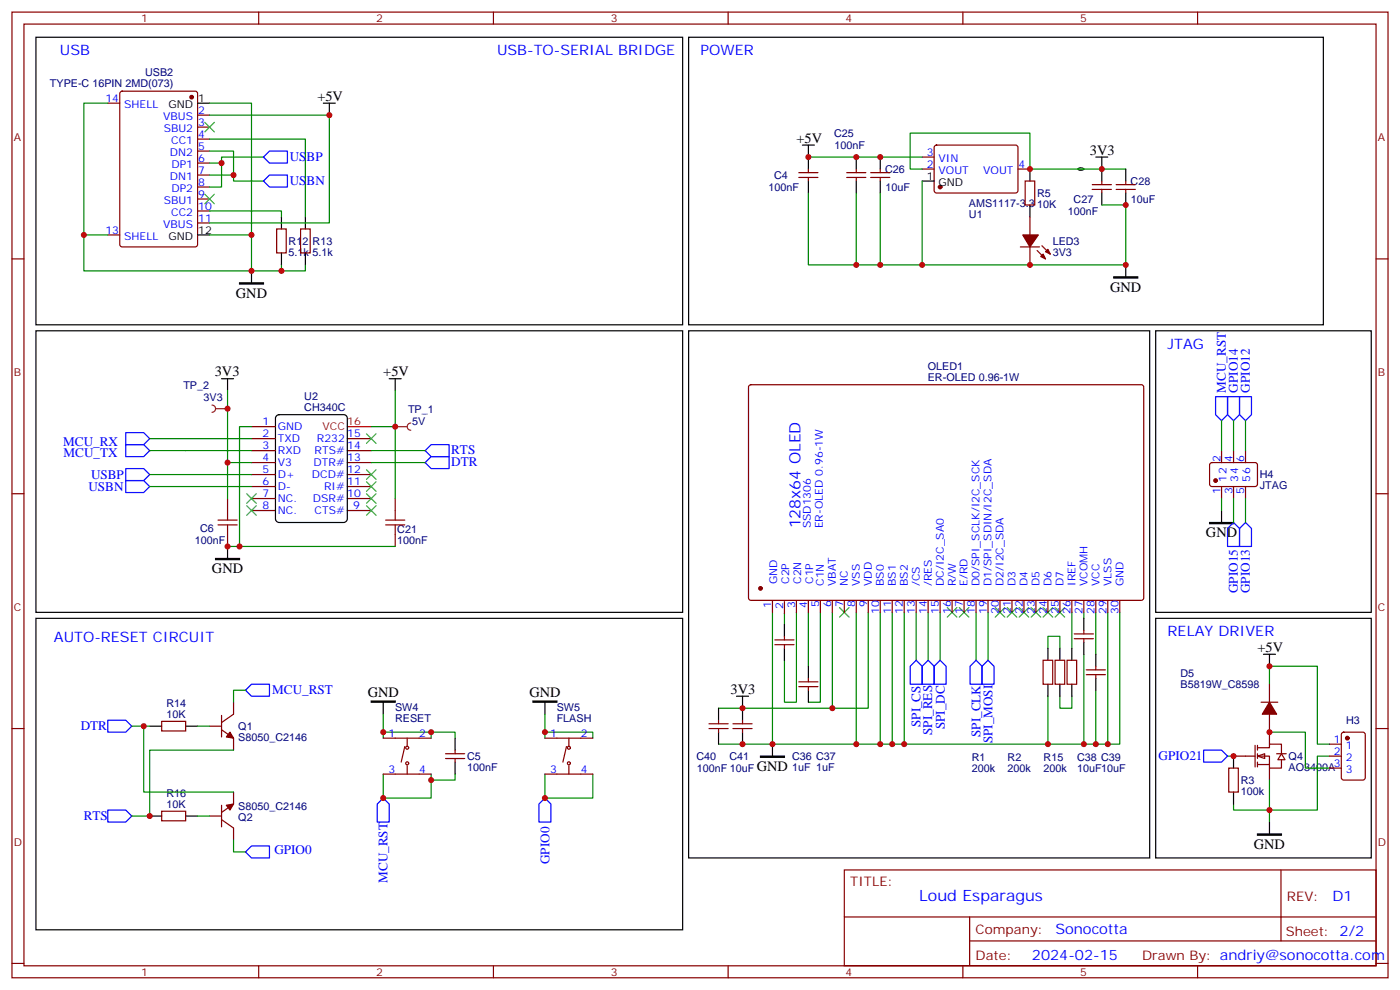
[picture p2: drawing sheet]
<svg xmlns="http://www.w3.org/2000/svg" width="412mm" height="292mm" viewBox="0 0 412 292" stroke-linecap="round" stroke-linejoin="round" font-family="sans-serif">
<g fill="none" stroke="#870000" stroke-width=".35">
<path d="M3.5 3.6h405.4v284.3h-405.4zM7.1 7.1h398.2v277.3h-398.2zM76.2 3.6v3.5M145.3 3.6v3.5M214.5 3.6v3.5M283.6 3.6v3.5M352.8 3.6v3.5M3.5 76.2h3.6M405.3 76.2h3.6M3.5 145.4h3.6M405.3 145.4h3.6M3.5 214.5h3.6"/>
<path d="M405.3 214.5h3.6M248.7 256.2h156.6v28.2h-156.6zM377.3 256.2v20.9M248.7 270h156.5M285.6 277.1h119.6M285.6 270v14.1M3.5 283.7h3.6M76.2 284.4v3.5M145.3 284.4v3.5M214.5 284.4v3.5M283.6 284.4v3.5M352.8 284.4v3.5"/>
<path d="M405.3 283.7h3.6"/>
</g>
<path d="M62.4 119.3a1.06 1.06 0 0 1 1.1 1 1.06 1.06 0 0 1-1.1 1.1M63.5 120.3h3.5" fill="none" stroke="#8c2424" stroke-width=".35"/>
<circle cx="67" cy="120.3" r=".18" fill="#8c2424"/>
<path d="M116.4 125.6h3.5M121 124.6a1.06 1.06 0 0 0-1.1 1 1.06 1.06 0 0 0 1.1 1.1" fill="none" stroke="#8c2424" stroke-width=".35"/>
<circle cx="116.4" cy="125.6" r=".18" fill="#8c2424"/>
<g fill="none" stroke="#008700" stroke-width=".35">
<path d="M227.5 180.3v38.8h102.3v-38.8M231.1 180.7v3.1M234.6 180.3v26.5h-3.5v-12.4M238.1 180.3v15.9M241.7 180.3v26.5h-3.6M245.2 180.3v28.2h-33.5M252.2 180.3v38.8M255.8 180.3v28.2h-10.6M259.3 180.3v38.8M262.8 180.3v38.8M266.3 180.3v38.8M269.9 180.3v14.1"/>
<path d="M273.4 180.3v14.1M276.9 180.3v14.1M287.5 180.3v14.1M291 180.3v14.1M308.7 190.9v-3.5h3.5v3.5M315.7 180.3v10.6M319.3 180.3v1.8M319.3 192.7v26.4M322.8 180.3v12.4M326.3 180.3v38.8M211.7 219.1h15.8M308.7 205v14.1"/>
<path d="M312.2 205v3.5h3.5v-3.5M322.8 203.2v15.9"/>
</g>
<g fill="none" stroke="#000" stroke-width=".35">
<path d="M114.7 111.5h3.5M116.4 111.5v3.5M231.1 183.8v3.6M231.1 190.9v3.5M238.1 196.2v3.5M308.7 190.9v3.5M312.2 190.9v3.5M315.7 190.9v3.5M319.3 182.1v3.5M319.3 189.1v3.6M322.8 192.7v3.5M322.8 199.7v3.5"/>
<path d="M211.7 208.5v3.6M211.7 215.6v3.5M217 205h3.5M218.7 205v7.1M218.7 215.6v3.5M227.5 219.1v3.5M238.1 203.2v3.6M308.7 201.5v3.5M312.2 201.5v3.5M315.7 201.5v3.5"/>
</g>
<g fill="none" stroke="#870000" stroke-width=".35">
<path d="M220.7 113.5l.5-.2h115.3l.4 .7-.1 62.3-.6 .5-115.3-.1-.4-.6v-62.1zM227.5 176.8v3.5M231.1 177.1v3.6M234.6 176.8v3.5M238.1 176.8v3.5M241.7 176.8v3.5M245.2 176.8v3.5M248.7 176.8v3.5M252.2 176.8v3.5M255.8 176.8v3.5M259.3 176.8v3.5M262.8 176.8v3.5"/>
<path d="M266.3 176.8v3.5M269.9 176.8v3.5M273.4 176.8v3.5M276.9 176.8v3.5M280.5 176.8v3.5M284 176.8v3.5M287.5 176.8v3.5M291 176.8v3.5M294.6 176.8v3.5M298.1 176.8v3.5M301.6 176.8v3.5M305.2 176.8v3.5"/>
<path d="M308.7 176.8v3.5M312.2 176.8v3.5M315.7 176.8v3.5M319.3 176.8v3.5M322.8 176.8v3.5M326.3 176.8v3.5M329.8 176.8v3.5M228.2 189.8h5.7M228.2 188.4h5.7M231.1 187.4v1M231.1 189.8v1.1M238.1 199.7v1.1"/>
<path d="M307.3 194.4h2.8v7.1h-2.8zM310.8 194.4h2.8v7.1h-2.8zM314.3 194.4h2.8v7.1h-2.8zM316.4 186.7h5.7M316.4 188.1h5.7M319.3 185.6v1.1M319.3 188.1v1M320 197.2h5.6M320 198.6h5.6M322.8 196.2v1M322.8 198.6v1.1M208.8 214.5h5.7"/>
<path d="M208.8 213.1h5.7M211.7 212.1v1M211.7 214.5v1.1M215.9 214.5h5.6M215.9 213.1h5.6M218.7 212.1v1M218.7 214.5v1.1M235.3 202.2h5.6M235.3 200.8h5.6M238.1 202.2v1"/>
</g>
<g fill="none" stroke="#3c3" stroke-width=".35">
<path d="M247.3 178.9l2.8 2.8M250.1 178.9l-2.8 2.8M279 178.9l2.9 2.8M281.9 178.9l-2.9 2.8M282.6 178.9l2.8 2.8M285.4 178.9l-2.8 2.8M293.2 178.9l2.8 2.8M296 178.9l-2.8 2.8M296.7 178.9l2.8 2.8M299.5 178.9l-2.8 2.8M300.2 178.9l2.8 2.8M303 178.9l-2.8 2.8"/>
<path d="M303.7 178.9l2.9 2.8M306.6 178.9l-2.9 2.8M307.3 178.9l2.8 2.8M310.1 178.9l-2.8 2.8M310.8 178.9l2.8 2.8M313.6 178.9l-2.8 2.8"/>
</g>
<path d="M269.9 194.4l1.7 1.8v5.3h-3.5v-5.3zM273.4 194.4l1.8 1.8v5.3h-3.6v-5.3zM276.9 194.4l1.8 1.8v5.3h-3.5v-5.3zM287.5 194.4l1.8 1.8v5.3h-3.5v-5.3zM291 194.4l1.8 1.8v5.3h-3.5v-5.3z" fill="none" stroke="#00f" stroke-width=".35"/>
<path d="M224 222.6h7.1v.4h-7.1z" fill="#000" stroke="#000" stroke-width=".35"/>
<circle cx="224" cy="173.2" r=".53" fill="#870000" stroke="#870000" stroke-width=".35"/>
<g fill="#fff" stroke="#870000" stroke-width=".35">
<path d="M370.4 222.6l2.1-.7v1.4z"/>
<path d="M377.5 221.9l1 1.8h-2.1z"/>
</g>
<g fill="none" stroke="#870000" stroke-width=".35">
<path d="M31.7 30.4h3.6M35.5 27.1l.5-.3h21.5l.7 .5v44.7l-.5 .7h-21.7l-.7-.5v-44.6zM58.2 33.9h3.5M58.2 37.4h3.5M58.2 41h3.5M58.2 44.5h3.5M58.2 48h3.5M58.2 51.5h3.5M58.2 55.1h3.5M58.2 58.6h3.5M235.3 52.2h5.6M235.3 50.8h5.6"/>
<path d="M238.1 49.8v1M238.1 52.2v1.1M249.4 52.2h5.7M249.4 50.8h5.7M252.2 49.8v1M252.2 52.2v1.1M256.5 52.2h5.6M256.5 50.8h5.6M259.3 49.8v1M259.3 52.2v1.1M271.6 49.8h3.6M271.6 46.2h3.6"/>
<path d="M275.4 42.9l.5-.2 23.5 .1 .5 .6-.1 13-.6 .4h-23.6l-.4-.7v-12.7zM299.9 49.8h3.5M302 53.3h2.8v7.1h-2.8zM321.7 55.8h5.7M321.7 54.4h5.7M324.6 53.3v1.1M324.6 55.8v1M328.8 55.8h5.6M328.8 54.4h5.6M331.6 53.3v1.1M331.6 55.8v1M31.7 69.2h3.6"/>
<path d="M58.2 62.1h3.5M58.2 65.7h3.5M81.5 67.4h2.8v7.1h-2.8zM88.5 67.4h2.9v7.1h-2.9zM300.6 72.7h5.6M303.4 63.9v5.3M303.4 72.7v5.3M305.5 73.8l2.5 2.4M306.9 72.4l2.5 2.4M74.1 129.2h7M74.1 132.7h7M74.1 136.2h7"/>
<path d="M74.1 139.7h7M74.1 125.6h7M102.3 129.2h7.1M102.3 132.7h7.1M102.3 136.2h7.1M102.3 139.7h7.1M356.5 136.4l.5-.2 13 .1 .4 .6v5.9l-.7 .5-13-.1-.4-.6v-5.7zM359.8 132.7v3.5M363.4 132.7v3.5M366.9 132.7v3.5M67 146.8v3.5M67 157.4v3.5"/>
<path d="M74.1 143.3h7M74.1 146.8h7M74.1 150.3h7M102.3 143.3h7.1M102.3 146.8h7.1M102.3 150.3h7.1M116.4 146.8v3.5M116.4 157.4v3.5M359.8 143.3v3.5M363.4 143.3v3.5M366.9 143.3v3.5M47.6 212.4h7.1v2.8h-7.1z"/>
<path d="M61.7 213.8h3.6M65.3 214.9l3.5 2.4v3.6M65.3 210.6v6.4M68.8 206.8v3.5l-3.5 2.5M112.9 217.3h14.1M119.2 219.8l-1 4.6M119.9 217.3v2.5M160.5 217.3h14.1M166.9 219.8l-1.1 4.6M167.6 217.3v2.5M369.7 219.5v6.3M370.4 219.5v1.4"/>
<path d="M371.5 206.8h4.9M373.9 201.5v5.3M373.9 210.3v8.8M391.6 219.1h3.5M395.3 215.8l.5-.2h5.7l.6 .4 .1 13-.5 .6-5.9 .1-.6-.5-.1-12.9zM47.6 238.9h7.1v2.8h-7.1zM65.3 237.1v6.4M68.8 233.2v3.5l-3.5 2.5M112.9 227.9h14.1M119.9 225.5v2.4M131.2 223.3h5.7M131.2 221.9h5.7"/>
<path d="M134.1 220.9v1M134.1 223.3v1.1M160.5 227.9h14.1M167.6 225.5v2.4M361.9 226.2h2.9v7h-2.9zM363.4 222.6h6.3M370.4 220.2h3.5v-1.1h3.6v2.8M370.4 222.6h3.5v3.6h3.6v-2.5M370.4 225.1h3.5M370.4 221.9v1.4M370.4 224.4v1.4M373.9 226.2v3.5"/>
<path d="M376.1 221.9h2.8M391.6 222.6h3.5M391.6 226.2h3.5M61.7 240.3h3.6M65.3 241.3l3.5 2.5v3.5"/>
<circle cx="119.9" cy="220.2" r=".44"/>
<circle cx="119.9" cy="224.8" r=".44"/>
<circle cx="167.6" cy="220.2" r=".44"/>
<circle cx="167.6" cy="224.8" r=".44"/>
</g>
<g fill="none" stroke="#008700" stroke-width=".35">
<path d="M31.7 30.4h-7v38.8h7M61.7 30.4h12.4v38.8M61.7 33.9h35.3v31.8h-35.3M61.7 41h28.3v22.9M61.7 44.5h7.1v8.8h8.8M61.7 48h3.6M61.7 51.5h7.1M77.6 46.2h-12.3v8.9h-3.6M238.1 46.2h33.5M238.1 56.8v21.2h93.5v-17.6h-7M252.2 56.8v21.2M259.3 56.8v21.2"/>
<path d="M271.6 53.3v24.7M271.6 49.8h-3.5v-10.6h35.3v10.6h28.2M24.7 69.2v10.6h49.4v-10.6h-12.4M61.7 62.1h21.2v1.8M82.9 78v1.8M90 78v1.8h-15.9M67 115v21.2h7.1M116.4 115v10.6h-7M44.1 129.2h30M44.1 132.7h30M44.1 139.7h30M67 136.2v10.6"/>
<path d="M74.1 125.6h-3.5v35.3M109.4 132.7h15.8M109.4 136.2h15.8M116.4 125.6v21.2M359.8 123.9v8.8M363.4 123.9v8.8M366.9 123.9v8.8M44.1 143.3h30M359.8 146.8v3.5M363.4 146.8v7M366.9 146.8v7M67 160.9h49.4"/>
<path d="M38.8 213.8h5.3M42.3 213.8v19.4h26.5M58.2 213.8h3.5M72.3 203.2h-3.5v3.6M112.9 215.6h14.1v1.7M112.9 210.3v7M127 215.6h7.1v1.7M160.5 215.6h14.1v1.7M160.5 210.3v7M373.9 215.6h10.6v10.6h7.1M373.9 201.5v-5.3h14.2v22.9h3.5M68.8 220.9h-24.7v19.4h-5.3"/>
<path d="M112.9 227.9v7.1h14.1v-7.1M134.1 227.9v1.8h-7.1M160.5 227.9v7.1h14.1v-7.1M361.6 222.6h1.8M373.9 229.7v12.3M391.6 222.6h-3.5v15.9h-24.7v-1.8M58.2 240.3h3.5M68.8 247.3v3.6h3.5"/>
</g>
<g fill="none" stroke="#000" stroke-width=".35">
<path d="M10.6 11h190.5v84.6h-190.5zM202.8 11h187v84.6h-187zM58.2 30.4h3.5M95.2 30.4h3.6M97 30.4v3.5M236.4 42.7h3.5M238.1 42.7v7.1M238.1 53.3v3.5M252.2 46.2v3.6M252.2 53.3v3.5M259.3 46.2v3.6M259.3 53.3v3.5"/>
<path d="M271.6 53.3h3.6M303.4 49.8v3.5M317.6 49.6l.8-.2 .9 .4a1.28 1.28 0 0 1-1.8 0zM322.8 46.2h3.5M324.6 46.2v7.1M324.6 56.8v3.6M331.6 49.8v3.5M331.6 56.8v3.6M58.2 69.2h3.5M74.1 79.8v3.5M82.9 63.9v3.5M82.9 74.5v3.5"/>
<path d="M90 63.9v3.5M90 74.5v3.5M303.4 60.4v3.5M331.6 78v3.5M10.6 97.4h190.5v82.9h-190.5zM202.8 97.4h135.9v155.2h-135.9zM340.4 97.4h63.5v82.9h-63.5zM65.3 111.5h3.5M67 111.5v3.5M81.4 122.5l.8-.4h19l.9 .4 .2 .7v29.6l-.5 .8-.6 .2h-19l-.9-.4-.2-.6v-29.6zM359.8 150.3v3.5M67 160.9v3.5"/>
<path d="M10.6 182.1h190.5v91.7h-190.5zM340.4 182.1h63.5v70.5h-63.5zM372.2 192.7h3.5M373.9 192.7v3.5M44.1 213.8h3.5M54.7 213.8h3.5M112.9 206.8v3.5M134.1 217.3v3.6M160.5 206.8v3.5M134.1 224.4v3.5M363.4 222.6v3.6M363.4 233.2v3.5"/>
<path d="M44.1 240.3h3.5M54.7 240.3h3.5M373.9 242v3.6"/>
</g>
<g fill="#870000" stroke="#870000" stroke-width=".35">
<path d="M373.9 206.8l2.2 3.5h-4.3z"/>
<path d="M306.6 75.5l.7-.7 .7 1.4z"/>
<path d="M308 74.1l.7-.7 .7 1.4z"/>
<path d="M301.3 69.2h4.6l-2.5 3.5z"/>
<path d="M67.7 215.6l1.1 1.7-2.1-.3z"/>
<path d="M66.7 237.1l2.1-.4-1.1 1.8z"/>
<circle cx="396.9" cy="217.3" r=".53"/>
<circle cx="358.1" cy="141.5" r=".53"/>
<circle cx="276.9" cy="55.1" r=".53"/>
<circle cx="56.4" cy="28.6" r=".53"/>
</g>
<path d="M70.6 83.3h7v.3h-7zM328.1 81.5h7v.4h-7zM356.3 153.8h7.1v.4h-7.1zM63.5 164.4h7.1v.4h-7.1zM109.4 206.4h7v.4h-7zM157 206.4h7v.4h-7zM370.4 245.6h7.1v.3h-7.1z" fill="#000" stroke="#000" stroke-width=".35"/>
<g fill="none" stroke="#00f" stroke-width=".35">
<path d="M77.6 53.3l1.8-1.8h5.3v3.6h-5.3zM79.4 44.5h5.3v3.5h-5.3l-1.8-1.8zM358.1 116.8h3.5v5.3l-1.8 1.8-1.7-1.8zM361.6 116.8h3.5v5.3l-1.7 1.8-1.8-1.8zM365.1 116.8h3.6v5.3l-1.8 1.8-1.8-1.8zM37 138h5.3l1.8 1.7-1.8 1.8h-5.3zM37 130.9h5.3l1.8 1.8-1.8 1.7h-5.3zM37 127.4h5.3l1.8 1.8-1.8 1.7h-5.3zM125.2 136.2l1.8-1.8h5.3v3.6h-5.3zM125.2 132.7l1.8-1.8h5.3v3.5h-5.3zM37 141.5h5.3l1.8 1.8-1.8 1.7h-5.3zM361.6 155.6l1.8-1.8 1.7 1.8v5.3h-3.5z"/>
<path d="M366.9 153.8l1.8 1.8v5.3h-3.6v-5.3zM31.7 212.1h5.3l1.8 1.7-1.8 1.8h-5.3zM74.1 201.5h5.3v3.5h-5.3l-1.8-1.8zM31.7 238.5h5.3l1.8 1.8-1.8 1.7h-5.3zM112.9 235l1.8 1.7v5.3h-3.6v-5.3zM160.5 235l1.8 1.7v5.3h-3.6v-5.3zM354.5 220.9h5.3l1.8 1.7-1.8 1.8h-5.3zM72.3 250.9l1.8-1.8h5.3v3.5h-5.3z"/>
</g>
<g fill="none" stroke="#3c3" stroke-width=".35">
<path d="M60.3 36l2.8 2.8M63.1 36l-2.8 2.8M60.3 57.2l2.8 2.8M63.1 57.2l-2.8 2.8M107.9 127.7l2.9 2.9M107.9 138.3l2.9 2.8M110.8 127.7l-2.9 2.9M110.8 138.3l-2.9 2.8M72.7 148.9l2.8 2.8M72.7 145.4l2.8 2.8M75.5 148.9l-2.8 2.8M75.5 145.4l-2.8 2.8"/>
<path d="M107.9 141.9l2.9 2.8M107.9 145.4l2.9 2.8M107.9 148.9l2.9 2.8M110.8 141.9l-2.9 2.8M110.8 145.4l-2.9 2.8M110.8 148.9l-2.9 2.8"/>
</g>
<path d="M102.3 125.6h7.1" fill="none" stroke="#f00" stroke-width=".35"/>
<path d="M64.2 154.6h5.6M64.2 153.1h5.6M67 150.3v2.8M67 154.6v2.8M113.6 154.6h5.6M113.6 153.1h5.6M116.4 150.3v2.8M116.4 154.6v2.8" fill="none" stroke="#a10000" stroke-width=".35"/>
<g fill="#c00">
<circle cx="67" cy="120.3" r=".88"/>
<circle cx="308.7" cy="219.1" r=".88"/>
<circle cx="266.3" cy="219.1" r=".88"/>
<circle cx="262.8" cy="219.1" r=".88"/>
<circle cx="259.3" cy="219.1" r=".88"/>
<circle cx="252.2" cy="219.1" r=".88"/>
<circle cx="245.2" cy="208.5" r=".88"/>
<circle cx="218.7" cy="208.5" r=".88"/>
<circle cx="218.7" cy="219.1" r=".88"/>
<circle cx="326.3" cy="219.1" r=".88"/>
<circle cx="322.8" cy="219.1" r=".88"/>
<circle cx="319.3" cy="219.1" r=".88"/>
<circle cx="227.5" cy="219.1" r=".88"/>
<circle cx="160.5" cy="235" r=".88"/>
<circle cx="112.9" cy="235" r=".88"/>
<circle cx="82.9" cy="79.8" r=".88"/>
<circle cx="363.4" cy="222.6" r=".88"/>
<circle cx="373.9" cy="215.6" r=".88"/>
<circle cx="373.9" cy="196.2" r=".88"/>
<circle cx="373.9" cy="238.5" r=".88"/>
<circle cx="252.2" cy="46.2" r=".88"/>
<circle cx="238.1" cy="46.2" r=".88"/>
<circle cx="324.6" cy="49.8" r=".88"/>
<circle cx="331.6" cy="60.4" r=".88"/>
<circle cx="259.3" cy="46.2" r=".88"/>
<circle cx="303.4" cy="49.8" r=".88"/>
<circle cx="331.6" cy="78" r=".88"/>
<circle cx="303.4" cy="78" r=".88"/>
<circle cx="252.2" cy="78" r=".88"/>
<circle cx="259.3" cy="78" r=".88"/>
<circle cx="271.6" cy="78" r=".88"/>
<circle cx="24.7" cy="69.2" r=".88"/>
<circle cx="74.1" cy="79.8" r=".88"/>
<circle cx="74.1" cy="69.2" r=".88"/>
<circle cx="97" cy="33.9" r=".88"/>
<circle cx="65.3" cy="48" r=".88"/>
<circle cx="68.8" cy="51.5" r=".88"/>
<circle cx="44.1" cy="240.3" r=".88"/>
<circle cx="42.3" cy="213.8" r=".88"/>
<circle cx="160.5" cy="215.6" r=".88"/>
<circle cx="112.9" cy="215.6" r=".88"/>
<circle cx="127" cy="215.6" r=".88"/>
<circle cx="127" cy="229.7" r=".88"/>
<circle cx="67" cy="136.2" r=".88"/>
<circle cx="67" cy="160.9" r=".88"/>
<circle cx="116.4" cy="125.6" r=".88"/>
<circle cx="70.6" cy="160.9" r=".88"/>
</g>
<g font-size="4.6" fill="#00f">
<text x="235.8" y="155.6" transform="rotate(-90 235.8 155.6)">128x64 OLED</text>
<text x="270.8" y="265.2">Loud Esparagus</text>
</g>
<g font-size="4.2" fill="#00f">
<text x="17.6" y="16.3">USB</text>
<text x="146.4" y="16.3">USB-TO-SERIAL BRIDGE</text>
<text x="206.4" y="16.3">POWER</text>
<text x="344" y="102.7">JTAG</text>
<text x="15.9" y="189.1">AUTO-RESET CIRCUIT</text>
<text x="344" y="187.4">RELAY DRIVER</text>
<text x="392.5" y="265.4">D1</text>
<text x="310.9" y="275">Sonocotta</text>
<text x="304" y="282.8">2024-02-15</text>
</g>
<g font-size="4.2">
<text x="93.5" y="29.7">+5V</text>
<text x="234.6" y="42">+5V</text>
<text x="321" y="45.5">3V3</text>
<text x="69.5" y="87.6">GND</text>
<text x="327" y="85.8">GND</text>
<text x="63.3" y="110.8">3V3</text>
<text x="112.9" y="110.8">+5V</text>
<text x="355.2" y="158.2">GND</text>
<text x="62.4" y="168.8">GND</text>
<text x="370.4" y="191.9">+5V</text>
<text x="108.3" y="205.3">GND</text>
<text x="155.9" y="205.3">GND</text>
<text x="215.2" y="204.3">3V3</text>
<text x="223" y="227">GND</text>
<text x="369.4" y="250">GND</text>
</g>
<g font-size="3.9" fill="#00f">
<text x="85.4" y="47.4">USBP</text>
<text x="85.4" y="54.5">USBN</text>
<text x="361.1" y="115.6" transform="rotate(-90 361.1 115.6)">MCU_RST</text>
<text x="364.6" y="115.6" transform="rotate(-90 364.6 115.6)">GPIO14</text>
<text x="368.1" y="115.6" transform="rotate(-90 368.1 115.6)">GPIO12</text>
<text x="18.6" y="131.3">MCU_RX</text>
<text x="18.7" y="134.7">MCU_TX</text>
<text x="132.9" y="137.3">DTR</text>
<text x="132.9" y="133.8">RTS</text>
<text x="26.8" y="141.1">USBP</text>
<text x="26.1" y="144.6">USBN</text>
<text x="364.6" y="174.7" transform="rotate(-90 364.6 174.7)">GPIO15</text>
<text x="368.1" y="174.7" transform="rotate(-90 368.1 174.7)">GPIO13</text>
<text x="80.2" y="204.4">MCU_RST</text>
<text x="23.8" y="215.1">DTR</text>
<text x="271.2" y="214.1" transform="rotate(-90 271.2 214.1)">SPI_CS</text>
<text x="278.3" y="214.7" transform="rotate(-90 278.3 214.7)">SPI_DC</text>
<text x="274.6" y="216.4" transform="rotate(-90 274.6 216.4)">SPI_RES</text>
<text x="288.8" y="217" transform="rotate(-90 288.8 217)">SPI_CLK</text>
<text x="292.4" y="218.9" transform="rotate(-90 292.4 218.9)">SPI_MOSI</text>
<text x="341.3" y="223.8">GPIO21</text>
<text x="24.7" y="241.5">RTS</text>
<text x="80.8" y="251.6">GPIO0</text>
<text x="161.8" y="254.4" transform="rotate(-90 161.8 254.4)">GPIO0</text>
<text x="114.1" y="260" transform="rotate(-90 114.1 260)">MCU_RST</text>
</g>
<g font-size="3.9" fill="#800">
<text x="250.5" y="260.7">TITLE:</text>
<text x="379.1" y="265.4">REV:</text>
<text x="287.4" y="274.9">Company:</text>
<text x="378.7" y="275.6">Sheet: 2/2</text>
<text x="287.4" y="282.6">Date:</text>
<text x="336.4" y="282.7">Drawn By: andriy@sonocotta.com</text>
</g>
<g font-size="3.2" fill="#800">
<text x="41.6" y="6.6">1</text>
<text x="110.8" y="6.6">2</text>
<text x="179.9" y="6.6">3</text>
<text x="249.1" y="6.6">4</text>
<text x="318.2" y="6.6">5</text>
<text x="4.1" y="41.7">A</text>
<text x="405.9" y="41.7">A</text>
<text x="4.1" y="110.8">B</text>
<text x="405.9" y="110.8">B</text>
<text x="4.1" y="180">C</text>
<text x="405.9" y="180">C</text>
<text x="4.1" y="249.1">D</text>
<text x="405.9" y="249.1">D</text>
<text x="41.6" y="287.4">1</text>
<text x="110.8" y="287.4">2</text>
<text x="179.9" y="287.4">3</text>
<text x="249.1" y="287.4">4</text>
<text x="318.2" y="287.4">5</text>
</g>
<g font-size="3.2" fill="#000080">
<text x="42.7" y="22.4">USB2</text>
<text x="14.7" y="25.6">TYPE-C 16PIN 2MD(073)</text>
<text x="245.7" y="40.3">C25</text>
<text x="245.8" y="43.9">100nF</text>
<text x="228" y="52.7">C4</text>
<text x="260.7" y="50.9">C26</text>
<text x="226.4" y="56.2">100nF</text>
<text x="260.8" y="56.2">10uF</text>
<text x="305.5" y="58">R5</text>
<text x="316.2" y="59.8">C27</text>
<text x="333" y="54.5">C28</text>
<text x="333.1" y="59.7">10uF</text>
<text x="285.4" y="60.9">AMS1117-3.3</text>
<text x="285.4" y="64.2">U1</text>
<text x="305.5" y="61.2">10K</text>
<text x="314.6" y="63.3">100nF</text>
<text x="85" y="75.3">5.1k 5.1k</text>
<text x="85" y="72.1">R12</text>
<text x="92.1" y="72.1">R13</text>
<text x="310.1" y="75.3">3V3</text>
<text x="310.1" y="72.1">LED3</text>
<text x="273.3" y="112.2">ER-OLED 0.96-1W</text>
<text x="273.3" y="109">OLED1</text>
<text x="54" y="114.4">TP_2</text>
<text x="60" y="118.2">3V3</text>
<text x="89.6" y="117.8">U2</text>
<text x="89.6" y="121">CH340C</text>
<text x="120.2" y="121.5">TP_1</text>
<text x="121.5" y="125">5V</text>
<text x="371.1" y="140.8">H4</text>
<text x="371.1" y="144.1">JTAG</text>
<text x="57.4" y="160.3">100nF</text>
<text x="58.9" y="156.7">C6</text>
<text x="117" y="160.3">100nF</text>
<text x="117" y="157.1">C21</text>
<text x="347.7" y="202.6">B5819W_C8598</text>
<text x="347.7" y="199.4">D5</text>
<text x="49" y="208.3">R14</text>
<text x="116.4" y="209.3">SW4</text>
<text x="164" y="209.3">SW5</text>
<text x="49" y="211.3">10K</text>
<text x="70.2" y="214.9">Q1</text>
<text x="116.4" y="212.7">RESET</text>
<text x="164" y="212.7">FLASH</text>
<text x="396.5" y="213.2">H3</text>
<text x="70.2" y="218.1">S8050_C2146</text>
<text x="137.6" y="227">100nF</text>
<text x="137.6" y="223.8">C5</text>
<text x="205.1" y="223.8">C40</text>
<text x="205.2" y="227.3">100nF 10uF</text>
<text x="214.9" y="223.8">C41</text>
<text x="233.3" y="227">1uF 1uF</text>
<text x="233.3" y="223.7">C36 C37</text>
<text x="286.2" y="227.3">200k</text>
<text x="286.2" y="224.1">R1</text>
<text x="296.8" y="227.3">200k</text>
<text x="296.8" y="224.1">R2</text>
<text x="307.4" y="227.3">200k</text>
<text x="307.4" y="224.1">R15</text>
<text x="317.3" y="227.3">10uF10uF</text>
<text x="317.3" y="224.1">C38 C39</text>
<text x="379.6" y="227">AO3400A</text>
<text x="379.6" y="223.7">Q4</text>
<text x="365.5" y="230.8">R3</text>
<text x="49" y="237.8">10K</text>
<text x="49" y="234.7">R16</text>
<text x="70.2" y="238.5">S8050_C2146</text>
<text x="365.5" y="234">100k</text>
<text x="70.2" y="241.7">Q2</text>
</g>
<g font-size="3.2" fill="#00f">
<text x="31.1" y="30">14</text>
<text x="36.6" y="31.8">SHELL</text>
<text x="48.1" y="35.3">VBUS</text>
<text x="58.4" y="33.5">2</text>
<text x="48.2" y="38.8">SBU2</text>
<text x="58.4" y="37.1">3</text>
<text x="58.4" y="40.6">4</text>
<text x="50.1" y="45.9">DN2</text>
<text x="50.5" y="42.4">CC1</text>
<text x="58.4" y="44.1">5</text>
<text x="58.4" y="47.7">6</text>
<text x="273" y="45.9">3</text>
<text x="276.5" y="47.7">VIN</text>
<text x="50.1" y="53">DN1</text>
<text x="50.5" y="49.4">DP1</text>
<text x="58.4" y="51.2">7</text>
<text x="273" y="49.4">2</text>
<text x="276.5" y="51.2">VOUT</text>
<text x="289.6" y="51.2">VOUT</text>
<text x="300" y="49.4">4</text>
<text x="50.5" y="56.5">DP2</text>
<text x="58.4" y="54.7">8</text>
<text x="58.4" y="58.2">9</text>
<text x="48.2" y="60">SBU1</text>
<text x="50.5" y="63.5">CC2</text>
<text x="58.4" y="61.8">10</text>
<text x="58.4" y="65.3">11</text>
<text x="31.1" y="68.8">13</text>
<text x="36.6" y="70.6">SHELL</text>
<text x="48.1" y="67.1">VBUS</text>
<text x="77.4" y="125.3">1</text>
<text x="77.4" y="128.8">2</text>
<text x="81.8" y="130.2">TXD</text>
<text x="81.8" y="126.7">GND</text>
<text x="93.3" y="130.2">R232</text>
<text x="102.3" y="128.8">15</text>
<text x="77.4" y="135.9">4</text>
<text x="77.4" y="132.3">3</text>
<text x="81.8" y="137.3">V3</text>
<text x="81.8" y="133.7">RXD</text>
<text x="92.4" y="137.3">DTR#</text>
<text x="92.7" y="133.7">RTS#</text>
<text x="102.3" y="132.3">14</text>
<text x="102.3" y="135.9">13</text>
<text x="359.5" y="136" transform="rotate(-90 359.5 136)">2</text>
<text x="363" y="136" transform="rotate(-90 363 136)">4</text>
<text x="366.5" y="136" transform="rotate(-90 366.5 136)">6</text>
<text x="77.4" y="142.9">6</text>
<text x="77.4" y="139.4">5</text>
<text x="81.8" y="140.8">D+</text>
<text x="91.9" y="140.8">DCD#</text>
<text x="102.3" y="139.4">12</text>
<text x="102.3" y="142.9">11</text>
<text x="361.2" y="142" transform="rotate(-90 361.2 142)">12</text>
<text x="364.8" y="142" transform="rotate(-90 364.8 142)">34</text>
<text x="368.3" y="142" transform="rotate(-90 368.3 142)">56</text>
<text x="77.4" y="150">8</text>
<text x="77.4" y="146.4">7</text>
<text x="81.8" y="147.8">NC.</text>
<text x="81.8" y="144.3">D-</text>
<text x="92.2" y="147.8">DSR#</text>
<text x="95.5" y="144.3">RI#</text>
<text x="102.3" y="146.4">10</text>
<text x="104.1" y="150">9</text>
<text x="359.5" y="145.5" transform="rotate(-90 359.5 145.5)">1</text>
<text x="363" y="145.5" transform="rotate(-90 363 145.5)">3</text>
<text x="366.5" y="145.5" transform="rotate(-90 366.5 145.5)">5</text>
<text x="81.8" y="151.4">NC.</text>
<text x="92.7" y="151.4">CTS#</text>
<text x="238.8" y="155.6" transform="rotate(-90 238.8 155.6)">SSD1306</text>
<text x="242.4" y="155.6" transform="rotate(-90 242.4 155.6)">ER-OLED 0.96-1W</text>
<text x="229" y="171.9" transform="rotate(-90 229 171.9)">GND</text>
<text x="232.5" y="171.9" transform="rotate(-90 232.5 171.9)">C2P</text>
<text x="236" y="171.9" transform="rotate(-90 236 171.9)">C2N</text>
<text x="239.5" y="171.9" transform="rotate(-90 239.5 171.9)">C1P</text>
<text x="242.7" y="172.5" transform="rotate(-90 242.7 172.5)">C1N</text>
<text x="246.2" y="172.5" transform="rotate(-90 246.2 172.5)">VBAT</text>
<text x="249.8" y="172.5" transform="rotate(-90 249.8 172.5)">NC</text>
<text x="253.3" y="172.5" transform="rotate(-90 253.3 172.5)">VSS</text>
<text x="256.8" y="172.5" transform="rotate(-90 256.8 172.5)">VDD</text>
<text x="260.3" y="172.5" transform="rotate(-90 260.3 172.5)">BS0</text>
<text x="263.9" y="172.5" transform="rotate(-90 263.9 172.5)">BS1</text>
<text x="267.4" y="172.5" transform="rotate(-90 267.4 172.5)">BS2</text>
<text x="270.9" y="172.5" transform="rotate(-90 270.9 172.5)">/CS</text>
<text x="274.5" y="172.5" transform="rotate(-90 274.5 172.5)">/RES</text>
<text x="278" y="172.5" transform="rotate(-90 278 172.5)">DC/I2C_SA0</text>
<text x="281.5" y="172.5" transform="rotate(-90 281.5 172.5)">R/W</text>
<text x="285" y="172.5" transform="rotate(-90 285 172.5)">E/RD</text>
<text x="288.6" y="172.5" transform="rotate(-90 288.6 172.5)">D0/SPI_SCLK/I2C_SCK</text>
<text x="292.1" y="172.5" transform="rotate(-90 292.1 172.5)">D1/SPI_SDIN/I2C_SDA</text>
<text x="295.6" y="172.5" transform="rotate(-90 295.6 172.5)">D2/I2C_SDA</text>
<text x="299.2" y="172.5" transform="rotate(-90 299.2 172.5)">D3</text>
<text x="302.7" y="172.5" transform="rotate(-90 302.7 172.5)">D4</text>
<text x="306.2" y="172.5" transform="rotate(-90 306.2 172.5)">D5</text>
<text x="309.7" y="172.5" transform="rotate(-90 309.7 172.5)">D6</text>
<text x="313.3" y="172.5" transform="rotate(-90 313.3 172.5)">D7</text>
<text x="316.8" y="172.5" transform="rotate(-90 316.8 172.5)">IREF</text>
<text x="320.3" y="172.5" transform="rotate(-90 320.3 172.5)">VCOMH</text>
<text x="323.8" y="172.5" transform="rotate(-90 323.8 172.5)">VCC</text>
<text x="327.4" y="172.5" transform="rotate(-90 327.4 172.5)">VLSS</text>
<text x="330.9" y="172.5" transform="rotate(-90 330.9 172.5)">GND</text>
<text x="227.2" y="179" transform="rotate(-90 227.2 179)">1</text>
<text x="230.7" y="179.3" transform="rotate(-90 230.7 179.3)">2</text>
<text x="234.2" y="179" transform="rotate(-90 234.2 179)">3</text>
<text x="237.8" y="179" transform="rotate(-90 237.8 179)">4</text>
<text x="241.3" y="178.8" transform="rotate(-90 241.3 178.8)">5</text>
<text x="244.8" y="178.8" transform="rotate(-90 244.8 178.8)">6</text>
<text x="248.4" y="178.8" transform="rotate(-90 248.4 178.8)">7</text>
<text x="251.9" y="178.8" transform="rotate(-90 251.9 178.8)">8</text>
<text x="255.4" y="178.8" transform="rotate(-90 255.4 178.8)">9</text>
<text x="258.9" y="180.8" transform="rotate(-90 258.9 180.8)">10</text>
<text x="262.5" y="180.8" transform="rotate(-90 262.5 180.8)">11</text>
<text x="266" y="180.8" transform="rotate(-90 266 180.8)">12</text>
<text x="269.5" y="180.8" transform="rotate(-90 269.5 180.8)">13</text>
<text x="273" y="180.8" transform="rotate(-90 273 180.8)">14</text>
<text x="276.6" y="180.8" transform="rotate(-90 276.6 180.8)">15</text>
<text x="280.1" y="180.8" transform="rotate(-90 280.1 180.8)">16</text>
<text x="283.6" y="180.8" transform="rotate(-90 283.6 180.8)">17</text>
<text x="287.2" y="180.8" transform="rotate(-90 287.2 180.8)">18</text>
<text x="290.7" y="180.8" transform="rotate(-90 290.7 180.8)">19</text>
<text x="294.2" y="180.8" transform="rotate(-90 294.2 180.8)">20</text>
<text x="297.7" y="180.8" transform="rotate(-90 297.7 180.8)">21</text>
<text x="301.3" y="180.8" transform="rotate(-90 301.3 180.8)">22</text>
<text x="304.8" y="180.8" transform="rotate(-90 304.8 180.8)">23</text>
<text x="308.3" y="180.8" transform="rotate(-90 308.3 180.8)">24</text>
<text x="311.9" y="180.8" transform="rotate(-90 311.9 180.8)">25</text>
<text x="315.4" y="180.8" transform="rotate(-90 315.4 180.8)">26</text>
<text x="318.9" y="180.8" transform="rotate(-90 318.9 180.8)">27</text>
<text x="322.4" y="180.8" transform="rotate(-90 322.4 180.8)">28</text>
<text x="326" y="180.8" transform="rotate(-90 326 180.8)">29</text>
<text x="329.5" y="180.8" transform="rotate(-90 329.5 180.8)">30</text>
<text x="114.4" y="217">1</text>
<text x="123.5" y="217">2</text>
<text x="162" y="217">1</text>
<text x="171.1" y="217">2</text>
<text x="392.9" y="218.8">1</text>
<text x="396.4" y="220.5">1</text>
<text x="114.4" y="227.6">3</text>
<text x="123.5" y="227.6">4</text>
<text x="162" y="227.6">3</text>
<text x="171.1" y="227.6">4</text>
<text x="392.9" y="222.3">2</text>
<text x="392.9" y="225.8">3</text>
<text x="396.4" y="224">2</text>
<text x="396.4" y="227.6">3</text>
</g>
<g font-size="3.2">
<text x="49.6" y="31.8">GND</text>
<text x="58.4" y="30">1</text>
<text x="273" y="53">1</text>
<text x="276.5" y="54.7">GND</text>
<text x="49.6" y="70.6">GND</text>
<text x="58.4" y="68.8">12</text>
</g>
<g font-size="3.2" fill="#f00">
<text x="102.3" y="125.3">16</text>
<text x="95" y="126.7">VCC</text>
</g>
</svg>
